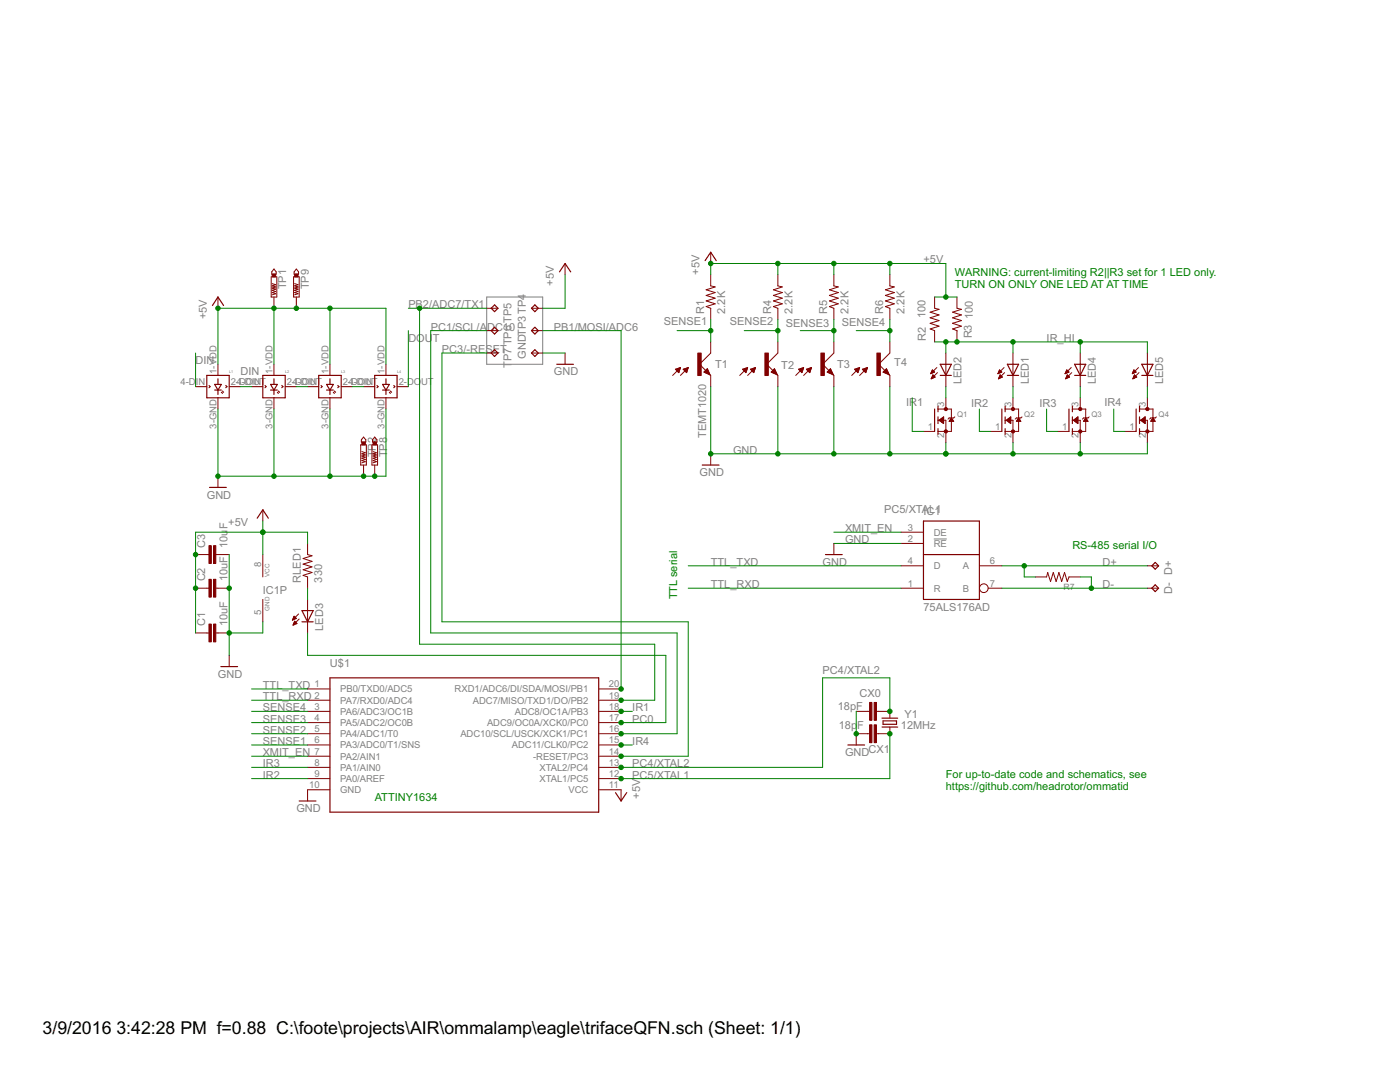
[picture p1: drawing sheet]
<svg xmlns="http://www.w3.org/2000/svg" width="279mm" height="216mm" viewBox="0 0 279 216" stroke-linecap="round" stroke-linejoin="round" font-family="sans-serif">
<path d="M97.1 59.3h11.2v13.4h-11.2zM186.4 107.5h2.6" fill="none" stroke="#808080" stroke-width=".2"/>
<g fill="none" stroke="#800000" stroke-width=".2">
<path d="M43.5 59.3v2.2M54.1 55.2h1.1v4.1h-1.1zM54.3 56.6l.7 .2-.7 .2 .7 .3-.7 .2 .7 .2-.7 .2 .7 .3-.7 .2 .7 .2-.7 .2M54.7 59.3v2.2M54.7 53.7l.4 .6v.4h-.9v-.4zM58.6 55.2h1.1v4.1h-1.1zM58.8 56.6l.7 .2-.7 .2 .7 .3-.7 .2 .7 .2-.7 .2 .7 .3-.7 .2 .7 .2-.7 .2M59.1 53.7l.5 .6v.4h-.9v-.4zM59.1 59.3v2.2M112.8 52.6v2.2M141.8 50.3v2.3M141.8 54.8v2.2l.9 .3-1.8 .5 1.8 .6-1.8 .5 1.8 .6-1.8 .5 1.8 .6-1.8 .6 .9 .3v2.2"/>
<path d="M155.2 54.8v2.2l.9 .3-1.8 .5 1.8 .6-1.8 .5 1.8 .6-1.8 .5 1.8 .6-1.8 .6 .9 .3v2.2M166.4 54.8v2.2l.9 .3-1.8 .5 1.8 .6-1.8 .5 1.8 .6-1.8 .5 1.8 .6-1.8 .6 .9 .3v2.2M177.6 54.8v2.2l.9 .3-1.8 .5 1.8 .6-1.8 .5 1.8 .6-1.8 .5 1.8 .6-1.8 .6 .9 .3v2.2M186.5 59.3v2.2l.9 .2-1.8 .6 1.8 .5-1.8 .6 1.8 .6-1.8 .5 1.8 .6-1.8 .5 .9 .4v2.2M191 59.3v2.2l.9 .2-1.8 .6 1.8 .5-1.8 .6 1.8 .6-1.8 .5 1.8 .6-1.8 .5 .9 .4v2.2M39 77.2h2.3M43.5 72.7v2.2M43.5 79.4v2.2M45.7 77.2h2.3M50.2 77.2h2.3M54.7 72.7v2.2M54.7 79.4v2.2"/>
<path d="M56.9 77.2h2.2M61.4 77.2h2.2M65.8 72.7v2.2M65.8 79.4v2.2M68.1 77.2h2.2M72.6 77.2h2.2M77 72.7v2.2M77 79.4v2.2M79.2 77.2h2.3M97.1 70.4h2.3M97.1 66h2.3M97.1 61.5h2.3"/>
<path d="M106.1 70.4h2.2M106.1 66h2.2M106.1 61.5h2.2M112.8 70.4v2.3M134.8 73.7h.9M134.9 73.8h.8M135 73.9h.6M135.1 73.6h.6M135.1 74h.5M135.2 74.1h.4M135.3 74.2h.2M135.4 73.5h.3"/>
<path d="M135.4 74.3h.1M135.7 73.4h.1M135.8 73.3l-1.6 1.6M135.8 73.3l-1 .4M135.8 73.3l-.3 1.1-.7-.7M136.4 73.7h.8M136.4 73.7l.6 .7M136.5 73.8h.7M136.6 73.9h.6M136.7 73.6h.6M136.7 74h.4M136.8 74.1h.3"/>
<path d="M136.9 74.2h.2M136.9 73.5h.4M137 74.3h.1M137.3 73.4h.1M137.4 73.3l-1.6 1.6M137.4 73.3l-1 .4M137.4 73.3l-.4 1.1M140.5 74.2h.9M140.6 74.3h.9M140.6 74.1h.8M140.7 74h.7M140.8 73.9h.5"/>
<path d="M140.8 74.4h.7M140.9 73.8h.4M141 73.7h.2M141.1 74.5h.5M141.1 73.6h.1M141.2 73.6l.5 1.2-1.2-.5zM141.3 74.6h.3M141.5 74.7h.2M141.8 68.2v2.2l-2.2 2.3 2.2 2.2v2.3M148.2 73.7h.9M148.3 73.8h.8M148.4 73.9h.6"/>
<path d="M148.5 73.6h.6M148.5 74h.5M148.6 74.1h.3M148.7 74.2h.2M148.8 73.5h.4M148.8 74.3h.1M149.1 73.4h.1M149.2 73.3l-1.6 1.6M149.2 73.3l-1 .4 .7 .7M149.2 73.3l-.3 1.1M149.8 73.7h.9M149.9 73.8h.7"/>
<path d="M150 73.9h.6M150.1 73.6h.6M150.1 74h.5M150.2 74.1h.3M150.3 74.2h.2M150.4 73.5h.3M150.4 74.3h.1M150.7 73.4h.1M150.8 73.3l-1.6 1.6M150.8 73.3l-1 .4M150.8 73.3l-.4 1.1-.6-.7M153.9 74.2h1"/>
<path d="M154 74.3h.9M154 74.1h.8M154.1 74h.7M154.2 73.9h.5M154.3 74.4h.6M154.3 73.8h.4M154.5 73.7h.1M154.5 74.5h.5M154.6 73.6h.1M154.6 73.6l.5 1.2-1.2-.5zM154.7 74.6h.3M154.9 74.7h.2"/>
<path d="M155.2 68.2v2.2l-2.2 2.3 2.2 2.2v2.3M159.4 73.7h.9M159.5 73.8h.7M159.6 73.9h.6M159.7 73.6h.6M159.7 74h.5M159.8 74.1h.3M159.9 74.2h.2M160 73.5h.3M160 74.3h.1M160.3 73.4h.1M160.4 73.3l-1.6 1.6"/>
<path d="M160.4 73.3l-1 .4 .6 .7M160.4 73.3l-.4 1.1M161 73.7h.8M161 73.8h.8M161.1 73.9h.7M161.2 73.6h.7M161.2 74h.5M161.4 74.1h.3M161.5 74.2h.1M161.5 73.5h.4M161.6 74.3h.1M161.8 73.4h.1"/>
<path d="M161.9 73.3l-1.5 1.6M161.9 73.3l-1 .4M161.9 73.3l-.3 1.1-.7-.7M165.1 74.2h.9M165.2 74.3h.9M165.2 74.1h.8M165.3 74h.6M165.4 73.9h.5M165.4 74.4h.7M165.5 73.8h.3M165.6 73.7h.2M165.7 74.5h.5"/>
<path d="M165.7 73.6h.1M165.7 73.6l.6 1.2-1.2-.5zM165.9 74.6h.3M166.1 74.7h.2M166.4 68.2v2.2l-2.2 2.3 2.2 2.2v2.3M170.6 73.7h.8M170.6 73.8h.8M170.8 73.9h.6M170.8 73.6h.7M170.9 74h.4M171 74.1h.3M171.1 74.2h.2"/>
<path d="M171.1 73.5h.4M171.2 74.3h.1M171.4 73.4h.1M171.6 73.3l-1.6 1.6M171.6 73.3l-1.1 .4 .7 .7M171.6 73.3l-.4 1.1M172.1 73.7h.9M172.2 73.8h.8M172.3 73.9h.6M172.4 73.6h.6M172.4 74h.5M172.5 74.1h.4"/>
<path d="M172.6 74.2h.2M172.7 73.5h.4M172.7 74.3h.1M173 73.4h.1M173.1 73.3l-1.5 1.6M173.1 73.3l-1 .4M173.1 73.3l-.3 1.1-.7-.7M176.3 74.2h.9M176.4 74.3h.8M176.4 74.1h.7M176.5 74h.6M176.6 73.9h.5"/>
<path d="M176.6 74.4h.7M176.7 73.8h.3M176.8 73.7h.2M176.8 74.5h.5M176.9 73.6h.1M176.9 73.6l.6 1.2-1.3-.5zM177.1 74.6h.3M177.3 74.7h.1M177.6 68.2v2.2l-2.3 2.3 2.3 2.2v2.3M185.8 74.5h.1M185.8 74.4h.3M185.9 74.3h.5"/>
<path d="M185.9 75.5h.1M185.9 74.2h.6M185.9 75.4h.3M185.9 74.1h.5M186 75.3h.5M186 74h.3M186 75.2h.6M186 73.9h.2M186.1 75.1h.4M186.1 73.8l.4 .5-.8 .3zM186.1 75h.3M186.1 74.9h.2"/>
<path d="M186.2 74.8l.4 .4-.8 .4zM186.2 74.8h.1M187 73.3l-1.3 1.3M187.1 74.4l-1.3 1.2M188.8 70.4v6.8M188.8 79.4v2.2M199.2 74.5h.1M199.2 74.4h.4M199.3 74.3h.5M199.3 75.5h.1M199.3 74.2h.6M199.3 75.4h.3"/>
<path d="M199.3 74.1h.5M199.4 75.3h.5M199.4 74h.3M199.4 75.2h.6M199.4 73.9h.2M199.5 75.1h.4M199.5 73.8l.4 .5-.7 .3zM199.5 75h.3M199.5 74.9h.2M199.6 74.8h.1M199.6 74.8l.4 .4-.7 .4zM200.4 73.3l-1.2 1.3"/>
<path d="M200.5 74.4l-1.2 1.2M202.2 70.4v6.8M202.2 79.4v2.2M212.6 74.5h.1M212.6 74.4h.4M212.7 74.3h.5M212.7 75.5h.1M212.7 74.2h.6M212.7 75.4h.3M212.8 74.1h.4M212.8 75.3h.5M212.8 74h.3"/>
<path d="M212.8 75.2h.6M212.9 73.9h.1M212.9 75.1h.4M212.9 73.8l.4 .5-.7 .3zM212.9 75h.3M213 74.9h.1M213 74.8h.1M213.4 75.2l-.4-.4-.3 .8M213.4 75.2l-.7 .4M213.8 73.3l-1.2 1.3M213.9 74.4l-1.2 1.2M215.6 70.4v6.8"/>
<path d="M215.6 79.4v2.2M226 74.5h.1M226 74.4h.4M226.1 74.3h.5M226.1 75.5h.1M226.1 74.2h.6M226.1 75.4h.3M226.2 74.1h.4M226.2 75.3h.5M226.2 74h.3M226.2 75.2h.6M226.3 73.9h.1"/>
<path d="M226.3 75.1h.4M226.3 73.8l.4 .5-.7 .3zM226.3 75h.3M226.4 74.9h.1M226.4 74.8h.1M226.9 75.2l-.5-.4-.3 .8M226.9 75.2l-.8 .4M227.2 73.3l-1.2 1.3M227.3 74.4l-1.2 1.2M229 70.4v6.8M229 79.4v2.2M43.5 95v2.3"/>
<path d="M72 88.8h1.1v4h-1.1zM72.2 90.1l.7 .2-.7 .3 .7 .2-.7 .2 .7 .2-.7 .2 .7 .3-.7 .2 .7 .2-.7 .3M72.6 87.2l.4 .6v.4h-.9v-.4zM72.6 92.8v2.2M74.2 88.8h1.2v4h-1.2zM74.5 90.1l.6 .2-.6 .3 .6 .2-.6 .2 .6 .2-.6 .2 .6 .3-.6 .2 .6 .2-.6 .3M74.8 87.2l.4 .6v.4h-.9v-.4zM74.8 92.8v2.2M141.8 90.6v2.2M184.3 86.1h2.2M187.2 83.9h1.6v4.4M187.2 81.6h2.7v4.5h-2.7"/>
<path d="M187.4 83.9l.9-.7v1.3zM187.5 83.8h.8M187.5 83.9h.8M187.6 83.7h.7M187.6 84h.7M187.7 83.6h.6M187.8 84.1h.5M187.9 83.5h.4M187.9 84.2h.4M188 83.4h.3M188.1 84.3h.2M188.2 83.3h.1"/>
<path d="M188.2 84.4h.1M188.3 83.2h.1M189.5 84h.8M189.5 83.9h.7M189.6 83.8h.6M189.7 83.7h.4M189.7 83.6h.3M189.8 83.5h.1M189.9 83.4l.4 .7h-.9zM190.5 83.2l-.2 .2h-.9l-.2 .2M197.7 86.1h2.2M200.6 83.9h1.6v4.4"/>
<path d="M200.6 81.6h2.7v4.5h-2.7M200.8 83.9l.9-.7v1.3zM200.9 83.8h.8M200.9 83.9h.8M201 83.7h.7M201.1 84h.6M201.1 83.6h.6M201.2 84.1h.5M201.3 83.5h.4M201.3 84.2h.4M201.4 83.4h.3M201.5 84.3h.2"/>
<path d="M201.5 83.3h.2M201.6 84.4h.1M201.7 83.2h.1M202.9 84h.8M202.9 83.9h.7M203 83.8h.6M203.1 83.7h.4M203.1 83.6h.3M203.2 83.5h.1M203.3 83.4l.4 .7h-.9zM204 83.2l-.3 .2h-.9l-.2 .2M211.1 86.1h2.2"/>
<path d="M214 83.9h1.6v4.4M214 81.6h2.7v4.5h-2.7M214.2 83.9l.9-.7v1.3zM214.3 83.8h.8M214.3 83.9h.8M214.4 83.7h.7M214.5 84h.6M214.5 83.6h.6M214.6 84.1h.5M214.7 83.5h.4M214.7 84.2h.4M214.8 83.4h.3"/>
<path d="M214.9 84.3h.2M214.9 83.3h.2M215 84.4h.1M215.1 83.2h.1M216.3 84h.8M216.3 83.9h.7M216.4 83.8h.6M216.5 83.7h.4M216.6 83.6h.2M216.6 83.5h.2M216.7 83.4l.4 .7h-.9zM217.4 83.2l-.3 .2h-.9l-.2 .2"/>
<path d="M224.5 86.1h2.2M227.4 83.9h1.6v4.4M227.4 81.6h2.7v4.5h-2.7M227.6 83.9l.9-.7v1.3zM227.7 83.8h.8M227.7 83.9h.8M227.8 83.7h.7M227.9 84h.6M228 83.6h.5M228 84.1h.5M228.1 83.5h.4M228.2 84.2h.3"/>
<path d="M228.2 83.4h.3M228.3 84.3h.2M228.4 83.3h.1M228.4 84.4h.1M228.5 83.2h.1M229.7 84h.8M229.8 83.9h.6M229.8 83.8h.6M229.9 83.7h.4M230 83.6h.2M230 83.5h.2M230.1 83.4l.4 .7h-.8z"/>
<path d="M230.8 83.2l-.3 .2h-.8l-.3 .2M39 117.4h2.7M39 110.7h2.7M43.1 117.4h2.6M43.1 110.7h2.6M52.5 101.7v2.3M52.5 110.7v4.4M52.5 119.6v4.5M61.4 108.4v2.3l.9 .2-1.8 .5 1.8 .6-1.8 .6 1.8 .5-1.8 .6 1.8 .5-1.8 .6 .9 .3v2.3M61.4 119.6v6.7M166.4 108.4v2.3M179.8 117.4h4.5"/>
<path d="M179.8 112.9h4.5M179.8 106.2h4.5M179.8 108.4h4.5M195.5 112.9h4.4M197.2 117.4h2.7M206.6 115.1h2.3l.2-.9 .6 1.8 .5-1.8 .6 1.8 .5-1.8 .6 1.8 .5-1.8 .6 1.8 .3-.9h2.3M229 117.4h2.2M229 112.9h2.2M39 126.3h2.7M43.1 126.3h2.6M45.7 130.8v2.2M58.4 123.7h.1"/>
<path d="M58.4 123.6h.2M58.5 123.5h.4M58.5 123.4h.6M58.5 124.7h.2M58.5 123.3h.6M58.6 124.5h.3M58.6 123.2h.3M58.6 124.4h.6M58.6 123.1h.3M58.7 124.3h.5M58.7 123h.1M58.7 123l.4 .4-.7 .3z"/>
<path d="M58.7 124.2h.4M58.7 124.1h.3M58.8 124h.1M58.8 124l.5 .4-.8 .3zM59.6 122.5l-1.2 1.2M59.7 123.5l-1.2 1.2M61.4 137.5h4.4M61.4 139.7h4.4M119.5 137.5h4.5M119.5 139.7h4.5M61.4 141.9h4.4M61.4 146.4h4.4"/>
<path d="M61.4 144.2h4.4M61.4 148.7h4.4M61.4 150.9h4.4M61.4 153.1h4.4M61.4 155.4h4.4M65.8 157.6h-4.4v2.2M119.5 141.9h4.5M119.5 146.4h4.5M119.5 157.6h4.5v2.2M119.5 144.2h4.5M119.5 148.7h4.5M119.5 150.9h4.5"/>
<path d="M119.5 153.1h4.5M119.5 155.4h4.5M170.9 141.9h2.7M173.6 146.4h-2.7v2.3M174.9 141.9h2.7v1.4M177.6 145.1v1.3h-2.7"/>
<circle cx="196.3" cy="117.4" r=".87"/>
</g>
<g fill="#800000" stroke="#800000" stroke-width=".2">
<path d="M139.3 70.4h.6v4.5h-.6z"/>
<path d="M152.7 70.4h.6v4.5h-.6z"/>
<path d="M42.6 124.5h.5v3.6h-.5z"/>
<path d="M41.7 124.5h.5v3.6h-.5z"/>
<path d="M42.6 115.6h.5v3.5h-.5z"/>
<path d="M41.7 115.6h.5v3.5h-.5z"/>
<path d="M174.5 140.2h.4v3.5h-.4z"/>
<path d="M173.5 140.2h.5v3.5h-.5z"/>
<path d="M174.5 144.6h.4v3.6h-.4z"/>
<path d="M173.5 144.6h.5v3.6h-.5z"/>
<path d="M163.8 70.4h.7v4.5h-.7z"/>
<path d="M175 70.4h.7v4.5h-.7z"/>
<path d="M54.3 54.7h.7v.5h-.7z"/>
<path d="M72.2 88.2h.7v.6h-.7z"/>
<path d="M74.4 88.2h.7v.6h-.7z"/>
<path d="M58.8 54.7h.7v.5h-.7z"/>
<path d="M42.6 108.9h.5v3.5h-.5z"/>
<path d="M41.7 108.9h.5v3.5h-.5z"/>
</g>
<g fill="none" stroke="#800000" stroke-width=".23">
<path d="M111.7 54.3l1.1-1.7 1.1 1.7M140.7 52l1.1-1.7 1.1 1.7M41.3 74.9h4.4v4.5h-4.4zM41.7 76.9l.2 .3-.2 .2M42.4 61l1.1-1.7 1.1 1.7M42.8 76.7h1.4l-.7 1.1zM42.8 77.8h1.4M43.5 75.6v1.1M43.5 77.8v.9M44.2 78.3l.2 .2M44.4 78l.2 .3M45.1 76.9l.2 .3-.2 .2"/>
<path d="M52.5 74.9h4.4v4.5h-4.4zM52.9 76.9l.2 .3-.2 .2M54 76.7h1.4l-.7 1.1zM54 77.8h1.4M54.7 75.6v1.1M54.7 77.8v.9M55.4 78.3l.2 .2M55.6 78l.2 .3M56.2 76.9l.3 .3-.3 .2M63.6 74.9h4.5v4.5h-4.5zM64.1 76.9l.2 .3-.2 .2M65.2 76.7h1.3l-.7 1.1z"/>
<path d="M65.2 77.8h1.3M65.8 75.6v1.1M65.8 77.8v.9M66.5 78.3l.2 .2M66.7 78l.3 .3M67.4 76.9l.2 .3-.2 .2M74.8 74.9h4.4v4.5h-4.4zM75.2 76.9l.3 .3-.3 .2M76.3 76.7h1.4l-.7 1.1zM76.3 77.8h1.4M77 75.6v1.1M77 77.8v.9"/>
<path d="M77.7 78.3l.2 .2M77.9 78l.2 .3M78.6 76.9l.2 .3-.2 .2M98 70.4l.7-.6 .7 .6-.7 .7zM98.7 60.8l.7 .7-.7 .7-.7-.7zM98.7 65.3l.7 .7-.7 .7-.7-.7zM106.1 70.4l.6-.6 .7 .6-.7 .7zM106.7 65.3l.7 .7-.7 .7-.6-.7zM106.7 60.8l.7 .7-.7 .7-.6-.7zM111.1 72.7h3.3M187.6 72.7h2.3l-1.1 2.2zM187.6 74.9h2.3"/>
<path d="M201 74.9h2.3M201 72.7h2.3l-1.1 2.2zM214.5 74.9h2.2M214.5 72.7h2.2l-1.1 2.2zM227.9 74.9h2.2M227.9 72.7h2.2l-1.1 2.2zM41.8 97.3h3.4M140.1 92.8h3.4M186.5 81.6v4.5M187.2 81.1v1.1M187.2 83.2v1.3M187.2 85.5v1.2"/>
<path d="M199.9 81.6v4.5M200.6 81.1v1.1M200.6 83.2v1.3M200.6 85.5v1.2M213.3 81.6v4.5M214 81.1v1.1M214 83.2v1.3M214 85.5v1.2M226.7 81.6v4.5M227.4 81.1v1.1M227.4 83.2v1.3M227.4 85.5v1.2"/>
<path d="M51.3 103.4l1.2-1.7 1.1 1.7M164.7 110.7h3.4M184.3 104h11.2v15.6h-11.2zM184.3 110.7h11.2M230.5 112.2l.7 .7-.7 .7-.6-.7zM230.5 116.7l.7 .7-.7 .6-.6-.6zM44.1 133h3.3M60.3 121.8h2.2l-1.1 2.3zM60.3 124.1h2.2M65.8 135.3h53.7v26.8h-53.7zM59.7 159.8h3.4M122.8 158.2l1.2 1.6 1.1-1.6"/>
<path d="M169.2 148.7h3.4M176 143.3h3.2M176 145.1h3.2M176.2 143.8h2.7v.7h-2.7z"/>
</g>
<g fill="#800000" stroke="#800000" stroke-width=".2">
<circle cx="188.8" cy="86.1" r=".32"/>
<circle cx="188.8" cy="81.6" r=".32"/>
<circle cx="202.2" cy="86.1" r=".32"/>
<circle cx="202.2" cy="81.6" r=".32"/>
<circle cx="215.6" cy="86.1" r=".32"/>
<circle cx="215.6" cy="81.6" r=".32"/>
<circle cx="229" cy="86.1" r=".32"/>
<circle cx="229" cy="81.6" r=".32"/>
</g>
<g fill="none" stroke="#008000" stroke-width=".2">
<path d="M112.8 54.8v6.7h-4.5M141.8 54.8v-2.2h47v6.7M155.2 52.6v2.2M166.4 52.6v2.2M177.6 52.6v2.2M186.5 59.3h4.5M39 70.4v6.8M43.5 72.7v-11.2h33.5v11.2M48 77.2h2.2M54.7 61.5v11.2M59.1 77.2h2.3M65.8 61.5v11.2"/>
<path d="M70.3 77.2h2.3M81.5 61.5h15.6M81.5 66v11.2M83.7 61.5v67h47v11.2h-6.7M97.1 66h-11.1v60.3h49.1v20.1h-11.1M97.1 70.4h-8.9v53.7h49.2v26.8h-13.4M108.3 70.4h4.5M108.3 66h15.7v71.5M135.1 66h6.7M141.8 63.7v4.5M141.8 77.2v13.4h87.2v-2.3M148.5 66h6.7"/>
<path d="M155.2 63.7v4.5M155.2 77.2v13.4M159.7 66h6.7M166.4 63.7v4.5M166.4 77.2v13.4M170.9 66h6.7M177.6 63.7v4.5M177.6 77.2v13.4M182.1 79.4v6.7h2.2M186.5 68.2h42.5v2.2M188.8 68.2v2.2M188.8 77.2v2.2"/>
<path d="M202.2 68.2v2.2M202.2 77.2v2.2M215.6 68.2v2.2M215.6 77.2v2.2M229 77.2v2.2M43.5 81.6v13.4h33.5v-13.4M54.7 81.6v13.4M65.8 81.6v13.4M188.8 88.3v2.3M195.5 81.6v4.5h2.2M202.2 88.3v2.3M208.9 81.6v4.5h2.2"/>
<path d="M215.6 88.3v2.3M222.3 81.6v4.5h2.2M45.7 110.7v20.1M52.5 104v6.7M61.4 108.4v-2.2h-22.4v20.1M61.4 117.4v2.2M137.4 112.9h42.4M137.4 117.4h42.4M166.4 108.4h13.4M166.4 106.2h13.4M199.9 112.9h29.1M199.9 117.4h29.1"/>
<path d="M204.4 112.9v2.2h2.2M215.6 115.1h2.2v2.3M50.2 139.7h11.2M50.2 137.5h11.2M52.5 124.1v2.2h-6.8M61.4 126.3v4.5h71.5v13.4h-8.9M50.2 141.9h11.2M50.2 155.4h11.2M50.2 146.4h11.2M50.2 150.9h11.2M50.2 153.1h11.2M50.2 144.2h11.2"/>
<path d="M50.2 148.7h11.2M124 141.9h2.2M124 148.7h2.2M170.9 141.9v4.5M177.6 141.9v-6.6h-13.4v17.8h-40.2M177.6 146.4v9h-53.6"/>
</g>
<g fill="#008000" stroke="#008000" stroke-width=".2">
<circle cx="188.8" cy="90.6" r=".44"/>
<circle cx="155.2" cy="90.6" r=".44"/>
<circle cx="215.6" cy="90.6" r=".44"/>
<circle cx="202.2" cy="90.6" r=".44"/>
<circle cx="177.6" cy="90.6" r=".44"/>
<circle cx="166.4" cy="90.6" r=".44"/>
<circle cx="141.8" cy="90.6" r=".44"/>
<circle cx="45.7" cy="126.3" r=".44"/>
<circle cx="45.7" cy="117.4" r=".44"/>
<circle cx="170.9" cy="146.4" r=".44"/>
<circle cx="43.5" cy="95" r=".44"/>
<circle cx="54.7" cy="95" r=".44"/>
<circle cx="65.8" cy="95" r=".44"/>
<circle cx="72.6" cy="95" r=".44"/>
<circle cx="74.8" cy="95" r=".44"/>
<circle cx="188.8" cy="68.2" r=".44"/>
<circle cx="191" cy="68.2" r=".44"/>
<circle cx="215.6" cy="68.2" r=".44"/>
<circle cx="202.2" cy="68.2" r=".44"/>
<circle cx="124" cy="141.9" r=".44"/>
<circle cx="155.2" cy="66" r=".44"/>
<circle cx="52.5" cy="106.2" r=".44"/>
<circle cx="39" cy="117.4" r=".44"/>
<circle cx="39" cy="110.7" r=".44"/>
<circle cx="43.5" cy="61.5" r=".44"/>
<circle cx="54.7" cy="61.5" r=".44"/>
<circle cx="65.8" cy="61.5" r=".44"/>
<circle cx="59.1" cy="61.5" r=".44"/>
<circle cx="188.8" cy="59.3" r=".44"/>
<circle cx="155.2" cy="52.6" r=".44"/>
<circle cx="166.4" cy="52.6" r=".44"/>
<circle cx="177.6" cy="52.6" r=".44"/>
<circle cx="141.8" cy="52.6" r=".44"/>
<circle cx="124" cy="146.4" r=".44"/>
<circle cx="124" cy="139.7" r=".44"/>
<circle cx="83.7" cy="61.5" r=".44"/>
<circle cx="124" cy="150.9" r=".44"/>
<circle cx="124" cy="155.4" r=".44"/>
<circle cx="177.6" cy="146.4" r=".44"/>
<circle cx="124" cy="153.1" r=".44"/>
<circle cx="177.6" cy="141.9" r=".44"/>
<circle cx="124" cy="144.2" r=".44"/>
<circle cx="124" cy="137.5" r=".44"/>
<circle cx="204.4" cy="112.9" r=".44"/>
<circle cx="217.8" cy="117.4" r=".44"/>
<circle cx="124" cy="148.7" r=".44"/>
<circle cx="177.6" cy="66" r=".44"/>
<circle cx="141.8" cy="66" r=".44"/>
<circle cx="166.4" cy="66" r=".44"/>
</g>
<g font-size="4">
<text x="8.5" y="206.4">3/9/2016</text>
<text x="23.2" y="206.4">3:42:28 PM f=0.88 C:\foote\projects\AIR\ommalamp\eagle\trifaceQFN.sch (Sheet: 1/1)</text>
</g>
<g font-size="2.5" fill="#808080">
<text x="184.3" y="52.6">+5V</text>
<text x="57.1" y="57.7" transform="rotate(-90 57.1 57.7)">TP1</text>
<text x="61.6" y="57.7" transform="rotate(-90 61.6 57.7)">TP9</text>
<text x="110.5" y="57" transform="rotate(-90 110.5 57)">+5V</text>
<text x="139.6" y="54.8" transform="rotate(-90 139.6 54.8)">+5V</text>
<text x="41.3" y="63.7" transform="rotate(-90 41.3 63.7)">+5V</text>
<text x="81.5" y="61.5">PB2/ADC7/TX1</text>
<text x="86" y="66">PC1/SCL/A</text>
<text x="97.2" y="66">DC10</text>
<text x="110.5" y="66">PB1/MOSI/AD</text>
<text x="124.6" y="66">C6</text>
<text x="132.5" y="64.9">SENSE1</text>
<text x="140.5" y="62.6" transform="rotate(-90 140.5 62.6)">R1</text>
<text x="144.7" y="62.6" transform="rotate(-90 144.7 62.6)">2.2K</text>
<text x="145.7" y="64.9">SENSE2</text>
<text x="153.9" y="62.6" transform="rotate(-90 153.9 62.6)">R4</text>
<text x="156.9" y="65.3">SENSE3</text>
<text x="158.1" y="62.6" transform="rotate(-90 158.1 62.6)">2.2K</text>
<text x="165.1" y="62.6" transform="rotate(-90 165.1 62.6)">R5</text>
<text x="168" y="65.1">SENSE4</text>
<text x="169.3" y="62.6" transform="rotate(-90 169.3 62.6)">2.2K</text>
<text x="176.3" y="62.6" transform="rotate(-90 176.3 62.6)">R6</text>
<text x="180.5" y="62.6" transform="rotate(-90 180.5 62.6)">2.2K</text>
<text x="184.7" y="63.5" transform="rotate(-90 184.7 63.5)">100</text>
<text x="194.1" y="63.7" transform="rotate(-90 194.1 63.7)">100</text>
<text x="81.5" y="68.2">DOU</text>
<text x="86.4" y="68.2">T</text>
<text x="88.2" y="70.4">PC3/-RESET</text>
<text x="105" y="71.6" transform="rotate(-90 105 71.6)">GNDTP3 TP4</text>
<text x="184.8" y="68" transform="rotate(-90 184.8 68)">R2</text>
<text x="193.9" y="67.5" transform="rotate(-90 193.9 67.5)">R3</text>
<text x="208.9" y="68.2">IR_HI</text>
<text x="39" y="72.7">DIN</text>
<text x="48" y="74.9">DIN</text>
<text x="102.1" y="73.4" transform="rotate(-90 102.1 73.4)">T</text>
<text x="102.1" y="72" transform="rotate(-90 102.1 72)">P7 TP6 TP5</text>
<text x="110.5" y="74.9">GND</text>
<text x="142.7" y="73.4">T1</text>
<text x="155.9" y="73.6">T2</text>
<text x="167.1" y="73.4">T3</text>
<text x="178.5" y="73.1">T4</text>
<text x="191.9" y="76.7" transform="rotate(-90 191.9 76.7)">LED2</text>
<text x="205.3" y="76.7" transform="rotate(-90 205.3 76.7)">LED1</text>
<text x="218.7" y="76.7" transform="rotate(-90 218.7 76.7)">LED4</text>
<text x="232.1" y="76.7" transform="rotate(-90 232.1 76.7)">LED5</text>
<text x="180.9" y="81">IR1</text>
<text x="193.8" y="81.2">IR2</text>
<text x="207.5" y="81.2">IR3</text>
<text x="220.4" y="81">IR4</text>
<text x="140.9" y="87.4" transform="rotate(-90 140.9 87.4)">TEMT1020</text>
<text x="75" y="91.2" transform="rotate(-90 75 91.2)">TP2</text>
<text x="77.2" y="91.2" transform="rotate(-90 77.2 91.2)">TP8</text>
<text x="139.6" y="95">GND</text>
<text x="146.3" y="90.6">GND</text>
<text x="41.3" y="99.5">GND</text>
<text x="45.4" y="105.6" transform="rotate(-90 45.4 105.6)">F</text>
<text x="45.6" y="104.9">+5V</text>
<text x="168.6" y="106.2">XMIT_EN</text>
<text x="176.5" y="102.4">PC5/XTAL1</text>
<text x="184.3" y="102.8">IC1</text>
<text x="40.9" y="109.3" transform="rotate(-90 40.9 109.3)">C3</text>
<text x="45.4" y="109.3" transform="rotate(-90 45.4 109.3)">10u</text>
<text x="141.8" y="112.9">TTL_TXD</text>
<text x="164.2" y="112.9">GND</text>
<text x="168.6" y="108.4">GND</text>
<text x="220" y="112.9">D+</text>
<text x="40.9" y="116" transform="rotate(-90 40.9 116)">C2</text>
<text x="45.4" y="116" transform="rotate(-90 45.4 116)">10uF</text>
<text x="52.4" y="118.5">IC1P</text>
<text x="60.1" y="116.3" transform="rotate(-90 60.1 116.3)">RLED1</text>
<text x="64.3" y="116.3" transform="rotate(-90 64.3 116.3)">330</text>
<text x="141.8" y="117.4">TTL_RXD</text>
<text x="220" y="117.4">D-</text>
<text x="233.9" y="118.6" transform="rotate(-90 233.9 118.6)">D- D+</text>
<text x="40.9" y="125" transform="rotate(-90 40.9 125)">C1</text>
<text x="45.4" y="125" transform="rotate(-90 45.4 125)">10uF</text>
<text x="64.5" y="125.9" transform="rotate(-90 64.5 125.9)">LED3</text>
<text x="184.3" y="121.8">75ALS176AD</text>
<text x="43.5" y="135.2">GND</text>
<text x="52.4" y="137.5">TTL_TXD</text>
<text x="65.9" y="133">U$1</text>
<text x="164.2" y="134.6">PC4/XTAL2</text>
<text x="52.4" y="139.7">TTL_RXD</text>
<text x="52.4" y="141.9">SENSE4</text>
<text x="126.2" y="141.9">IR1</text>
<text x="167.2" y="141.6">18pF</text>
<text x="171.5" y="139.2">CX0</text>
<text x="180.5" y="143.3">Y1</text>
<text x="52.4" y="146.4">SENSE2</text>
<text x="52.4" y="148.7">SENSE1</text>
<text x="52.4" y="144.2">SENSE3</text>
<text x="126.2" y="144.2">PC0</text>
<text x="126.2" y="148.7">IR4</text>
<text x="167.4" y="145.4">18p</text>
<text x="171.1" y="145.4">F</text>
<text x="179.8" y="145.5">12MHz</text>
<text x="52.4" y="155.4">IR2</text>
<text x="52.4" y="153.1">IR3</text>
<text x="52.4" y="150.9">XMIT_EN</text>
<text x="126.2" y="155.4">PC5/XTAL1</text>
<text x="126.2" y="153.1">PC4/XTAL2</text>
<text x="168.6" y="150.9">GNDCX1</text>
<text x="127.8" y="159.3" transform="rotate(-90 127.8 159.3)">+5V</text>
<text x="59.1" y="162.1">GND</text>
</g>
<g font-size="2.5" fill="#008000">
<text x="190.5" y="55.1">WARNING: current-limiting R2||R3 set for 1 LED only.</text>
<text x="190.5" y="57.5">TURN ON ONLY ONE LED AT AT TIME</text>
<text x="214" y="109.5">RS-485 serial I/O</text>
<text x="135.1" y="119.6" transform="rotate(-90 135.1 119.6)">TTL serial</text>
<text x="188.8" y="155.2">For up-to-date code and schematics, see</text>
<text x="74.8" y="159.8">ATTINY1634</text>
<text x="188.8" y="157.6">https://github.com/headrotor/ommatid</text>
</g>
<g font-size="2.1" fill="#808080">
<text x="36" y="76.8">4-D</text>
<text x="39.1" y="76.8">I</text>
<text x="39.6" y="76.8">N</text>
<text x="43.2" y="74.6" transform="rotate(-90 43.2 74.6)">1-VDD</text>
<text x="46.1" y="76.8">2-4D-DIN</text>
<text x="49.1" y="76.8">OUT</text>
<text x="54.4" y="74.6" transform="rotate(-90 54.4 74.6)">1-VDD</text>
<text x="57.2" y="76.8">2-4D-DIN</text>
<text x="60.3" y="76.8">OUT</text>
<text x="65.5" y="74.6" transform="rotate(-90 65.5 74.6)">1-VDD</text>
<text x="68.4" y="76.8">2-4D-DIN</text>
<text x="71.4" y="76.8">OUT</text>
<text x="76.7" y="74.6" transform="rotate(-90 76.7 74.6)">1-VDD</text>
<text x="79.6" y="76.8">2-DO</text>
<text x="84.1" y="76.8">UT</text>
<text x="188.4" y="81.3" transform="rotate(-90 188.4 81.3)">3</text>
<text x="201.9" y="81.3" transform="rotate(-90 201.9 81.3)">3</text>
<text x="215.3" y="81.3" transform="rotate(-90 215.3 81.3)">3</text>
<text x="228.7" y="81.3" transform="rotate(-90 228.7 81.3)">3</text>
<text x="43.2" y="85.5" transform="rotate(-90 43.2 85.5)">3-GND</text>
<text x="54.4" y="85.5" transform="rotate(-90 54.4 85.5)">3-GND</text>
<text x="65.5" y="85.5" transform="rotate(-90 65.5 85.5)">3-GND</text>
<text x="76.7" y="85.5" transform="rotate(-90 76.7 85.5)">3-GND</text>
<text x="185.2" y="85.8">1</text>
<text x="188.4" y="87.4" transform="rotate(-90 188.4 87.4)">2</text>
<text x="198.6" y="85.8">1</text>
<text x="201.9" y="87.4" transform="rotate(-90 201.9 87.4)">2</text>
<text x="212" y="85.8">1</text>
<text x="215.3" y="87.4" transform="rotate(-90 215.3 87.4)">2</text>
<text x="225.4" y="85.8">1</text>
<text x="228.7" y="87.4" transform="rotate(-90 228.7 87.4)">2</text>
<text x="181.2" y="105.9">3</text>
<text x="186.3" y="106.9">DE</text>
<text x="52.1" y="113.1" transform="rotate(-90 52.1 113.1)">8</text>
<text x="181.2" y="112.6">4</text>
<text x="181.2" y="108.1">2</text>
<text x="186.3" y="113.6">D</text>
<text x="186.3" y="109.1">RE</text>
<text x="192.2" y="113.6">A</text>
<text x="197.5" y="112.6">6</text>
<text x="181.2" y="117.1">1</text>
<text x="186.3" y="118">R</text>
<text x="192.2" y="118">B</text>
<text x="197.5" y="117.1">7</text>
<text x="52.1" y="122.7" transform="rotate(-90 52.1 122.7)">5</text>
<text x="62.8" y="137.2">1</text>
<text x="121.5" y="137.2">20</text>
<text x="62.8" y="139.4">2</text>
<text x="62.8" y="141.6">3</text>
<text x="62.8" y="143.9">4</text>
<text x="67.9" y="138.2">PB0/TXD0/ADC5</text>
<text x="67.9" y="140.4">PA7/RXD0/ADC4</text>
<text x="67.9" y="142.6">PA6/ADC3/OC1B</text>
<text x="90.7" y="138.1">RXD1/ADC6/DI/SDA/MOSI/PB1</text>
<text x="94.4" y="140.4">ADC7/MISO/TXD1/DO/PB2</text>
<text x="102.7" y="142.6">ADC8/OC1A/PB3</text>
<text x="121.5" y="139.4">19</text>
<text x="121.5" y="141.6">18</text>
<text x="121.5" y="143.9">17</text>
<text x="62.8" y="146.1">5</text>
<text x="62.8" y="148.3">6</text>
<text x="67.9" y="144.9">PA5/ADC2/OC0B</text>
<text x="67.9" y="147.1">PA4/ADC1/T0</text>
<text x="67.9" y="149.3">PA3/ADC0/T1/SNS</text>
<text x="91.9" y="147.1">ADC10/SCL/USCK/XCK1/PC1</text>
<text x="97.2" y="144.8">ADC9/OC0A/XCK0/PC0</text>
<text x="102.2" y="149.3">ADC11/CLK0/PC2</text>
<text x="121.5" y="146.1">16</text>
<text x="121.5" y="148.3">15</text>
<text x="62.8" y="150.6">7</text>
<text x="62.8" y="152.8">8</text>
<text x="62.8" y="155">9</text>
<text x="67.9" y="151.6">PA2/AIN1</text>
<text x="67.9" y="153.8">PA1/AIN0</text>
<text x="106.4" y="151.6">-RESET/PC3</text>
<text x="107.7" y="153.8">XTAL2/PC4</text>
<text x="121.5" y="150.6">14</text>
<text x="121.5" y="152.8">13</text>
<text x="121.5" y="155">12</text>
<text x="61.7" y="157.3">10</text>
<text x="67.9" y="156">PA0/AREF</text>
<text x="67.9" y="158.3">GND</text>
<text x="107.7" y="156">XTAL1/PC5</text>
<text x="113.5" y="158.3">VCC</text>
<text x="121.5" y="157.3">11</text>
</g>
<text font-size="1.9" fill="#808080" x="212.2" y="117.7">R7</text>
<g font-size="1.7" fill="#808080">
<text x="191" y="83.3">Q1</text>
<text x="204.4" y="83.3">Q2</text>
<text x="217.8" y="83.3">Q3</text>
<text x="231.2" y="83.3">Q4</text>
</g>
<g font-size="1.4" fill="#808080">
<text x="53.8" y="115.1" transform="rotate(-90 53.8 115.1)">VCC</text>
<text x="53.8" y="121.8" transform="rotate(-90 53.8 121.8)">GND</text>
</g>
<g font-size=".8" fill="#808080">
<text x="45.7" y="74.5">L1</text>
<text x="56.9" y="74.5">L2</text>
<text x="68.1" y="74.5">L3</text>
<text x="79.3" y="74.5">L4</text>
</g>
</svg>
